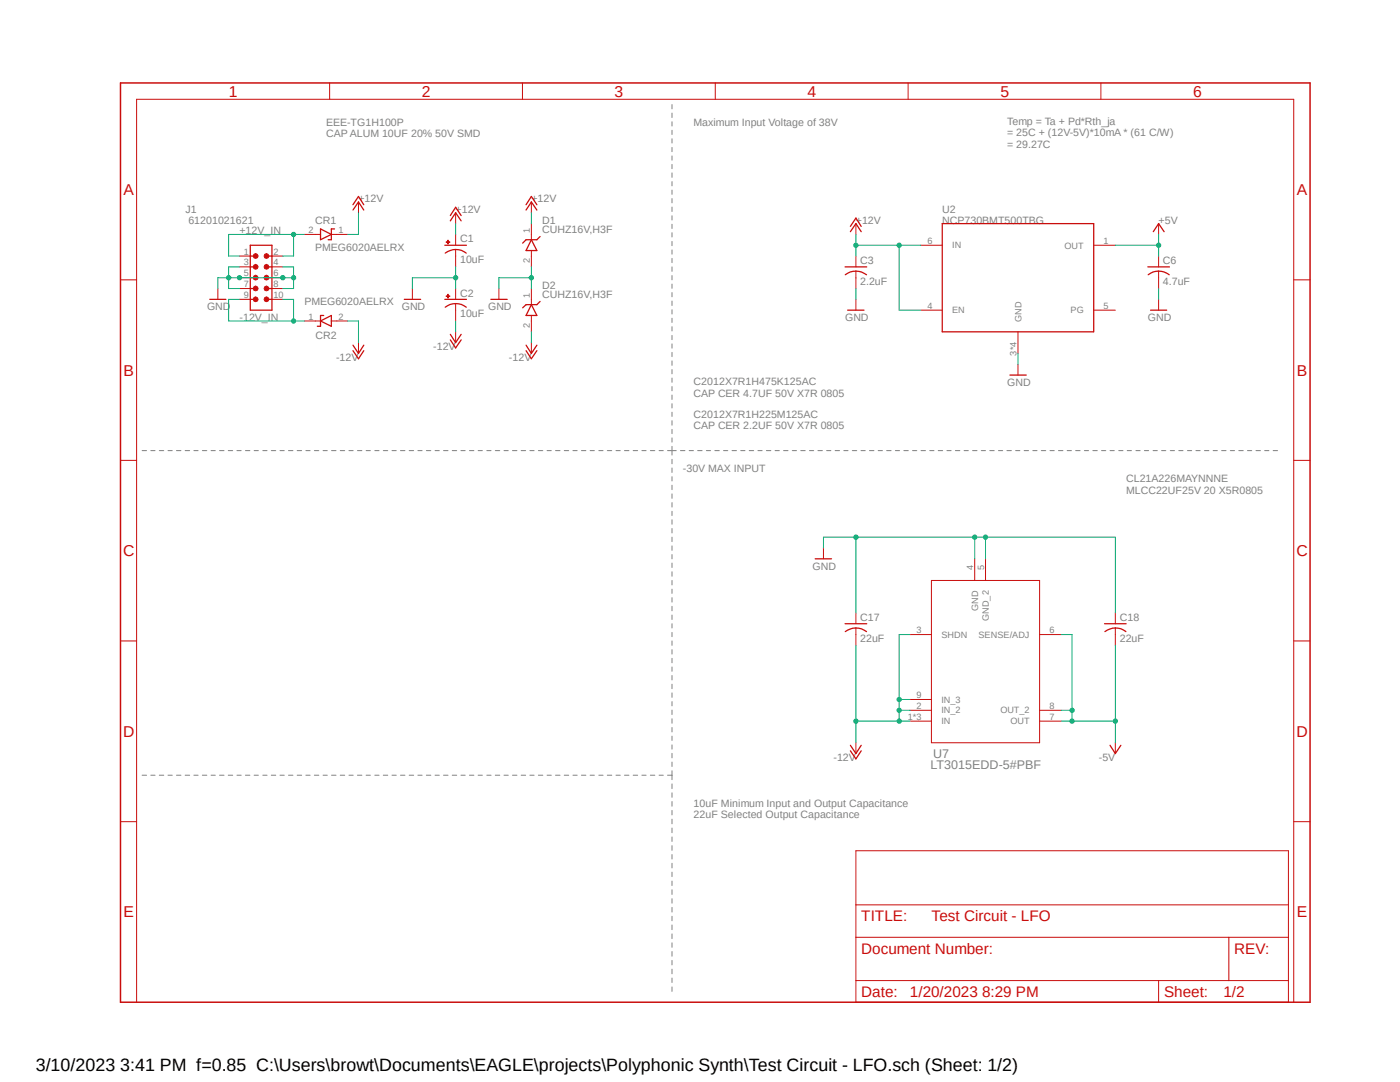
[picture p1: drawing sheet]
<svg xmlns="http://www.w3.org/2000/svg" width="279mm" height="216mm" viewBox="0 0 279 216" stroke-linecap="round" stroke-linejoin="round" font-family="sans-serif">
<path d="M23.6 16.3l238.1 184.2M261.7 16.3l-238.1 184.2" fill="none" stroke="#fff" stroke-width=".2"/>
<g fill="none" stroke="#808080" stroke-width=".2">
<path d="M134.1 20.9v.8M134.1 22.6v.9M134.1 24.3v.8M134.1 26v.8M134.1 27.7v.8M134.1 29.4v.9M134.1 31.1v.9M134.1 32.8v.9M134.1 34.5v.9M134.1 36.2v.9M134.1 37.9v.9M134.1 39.6v.9"/>
<path d="M134.1 41.3v.9M134.1 43.1v.8M134.1 44.7v.9M134.1 46.4v.9M134.1 48.2v.8M134.1 49.9v.8M134.1 51.6v.8M134.1 53.3v.8M134.1 55v.8M134.1 56.7v.8M134.1 58.4v.8M134.1 60.1v.9"/>
<path d="M134.1 61.8v.9M134.1 63.5v.8M134.1 65.2v.8M134.1 66.9v.9M134.1 68.6v.9M134.1 70.3v.9M134.1 72v.9M134.1 73.7v.9M134.1 75.4v.9M134.1 77.1v.9M134.1 78.8v.9M28.4 89.9h.9"/>
<path d="M30.1 89.9h.8M31.8 89.9h.9M33.5 89.9h.9M35.2 89.9h.9M37 89.9h.8M38.7 89.9h.8M40.4 89.9h.9M42.1 89.9h.9M43.8 89.9h.9M45.6 89.9h.8M47.3 89.9h.8M49 89.9h.9"/>
<path d="M50.7 89.9h.9M52.5 89.9h.8M54.1 89.9h.9M55.9 89.9h.8M57.6 89.9h.9M59.3 89.9h.9M61 89.9h.9M62.7 89.9h.9M64.5 89.9h.8M66.2 89.9h.9M67.9 89.9h.9M69.6 89.9h.9"/>
<path d="M71.3 89.9h.9M73.1 89.9h.8M74.8 89.9h.8M76.5 89.9h.9M78.2 89.9h.9M79.9 89.9h.9M81.7 89.9h.8M83.4 89.9h.8M85.1 89.9h.9M86.8 89.9h.9M88.5 89.9h.9M90.3 89.9h.8"/>
<path d="M92 89.9h.8M93.7 89.9h.9M95.4 89.9h.9M97.2 89.9h.8M98.8 89.9h.9M100.6 89.9h.8M102.3 89.9h.9M104 89.9h.9M105.7 89.9h.9M107.4 89.9h.9M109.2 89.9h.8M110.9 89.9h.9"/>
<path d="M112.6 89.9h.9M114.3 89.9h.9M116 89.9h.9M117.8 89.9h.8M119.5 89.9h.9M121.2 89.9h.9M122.9 89.9h.9M124.6 89.9h.9M126.4 89.9h.9M128.1 89.9h.8M129.8 89.9h.9M131.5 89.9h.9"/>
<path d="M133.2 89.9h1.8M134.1 80.6v.8M134.1 82.3v.8M134.1 83.9v.9M134.1 85.7v.8M134.1 87.4v.8M134.1 89.1v1.7M134.1 91.7v.8M134.1 93.4v.9M134.1 95.1v.9M134.1 96.8v.9M134.1 98.6v.8"/>
<path d="M135.8 89.9h.9M137.5 89.9h.9M139.2 89.9h.9M141 89.9h.8M142.7 89.9h.9M144.4 89.9h.8M146.1 89.9h.9M147.8 89.9h.9M149.5 89.9h.9M151.3 89.9h.8M153 89.9h.8M154.7 89.9h.8"/>
<path d="M156.4 89.9h.9M158.1 89.9h.9M159.8 89.9h.9M161.5 89.9h.9M163.2 89.9h.9M165 89.9h.8M166.7 89.9h.9M168.4 89.9h.8M170.1 89.9h.9M171.8 89.9h.9M173.5 89.9h.9M175.3 89.9h.8"/>
<path d="M177 89.9h.8M178.7 89.9h.8M180.4 89.9h.9M182.1 89.9h.9M183.8 89.9h.9M185.5 89.9h.9M187.2 89.9h.9M189 89.9h.8M190.7 89.9h.9M192.4 89.9h.9M194.1 89.9h.9M195.8 89.9h.9"/>
<path d="M197.5 89.9h.9M199.3 89.9h.8M201 89.9h.8M202.7 89.9h.8M204.4 89.9h.9M206.1 89.9h.9M207.8 89.9h.9M209.5 89.9h.9M211.2 89.9h.9M213 89.9h.8M214.7 89.9h.9M216.4 89.9h.9"/>
<path d="M218.1 89.9h.9M219.8 89.9h.9M221.5 89.9h.9M223.3 89.9h.8M225 89.9h.8M226.7 89.9h.8M228.4 89.9h.8M230.1 89.9h.9M231.8 89.9h.9M233.6 89.9h.8M235.2 89.9h.9M237 89.9h.8"/>
<path d="M238.7 89.9h.8M240.4 89.9h.9M242.1 89.9h.9M243.8 89.9h.9M245.5 89.9h.9M247.2 89.9h.9M249 89.9h.8M250.7 89.9h.8M252.4 89.9h.8M254.1 89.9h.9M134.1 100.3v.9M134.1 102v.9"/>
<path d="M134.1 103.7v.9M134.1 105.5v.8M134.1 107.2v.9M134.1 108.9v.9M134.1 110.7v.8M134.1 112.4v.8M134.1 114.1v.9M134.1 115.8v.9M134.1 117.6v.8M134.1 119.3v.8M134.1 121v.9M134.1 122.7v.9"/>
<path d="M134.1 124.5v.8M134.1 126.2v.8M134.1 127.9v.9M134.1 129.6v.9M134.1 131.4v.8M134.1 133.1v.8M134.1 134.8v.9M134.1 136.5v.9M134.1 138.3v.8M134.1 140v.8M28.4 154.7h.9M30.1 154.7h.8"/>
<path d="M31.8 154.7h.9M33.5 154.7h.9M35.2 154.7h.9M37 154.7h.8M38.7 154.7h.8M40.4 154.7h.9M42.1 154.7h.9M43.8 154.7h.9M45.6 154.7h.8M47.3 154.7h.8M49 154.7h.9M50.7 154.7h.9"/>
<path d="M52.5 154.7h.8M54.1 154.7h.9M55.9 154.7h.8M57.6 154.7h.9M59.3 154.7h.9M61 154.7h.9M62.7 154.7h.9M64.5 154.7h.8M66.2 154.7h.9M67.9 154.7h.9M69.6 154.7h.9M71.3 154.7h.9"/>
<path d="M73.1 154.7h.8M74.8 154.7h.8M76.5 154.7h.9M78.2 154.7h.9M79.9 154.7h.9M81.7 154.7h.8M83.4 154.7h.8M85.1 154.7h.9M86.8 154.7h.9M88.5 154.7h.9M90.3 154.7h.8M92 154.7h.8"/>
<path d="M93.7 154.7h.9M95.4 154.7h.9M97.2 154.7h.8M98.8 154.7h.9M100.6 154.7h.8M102.3 154.7h.9M104 154.7h.9M105.7 154.7h.9M107.4 154.7h.9M109.2 154.7h.8M110.9 154.7h.9M112.6 154.7h.9"/>
<path d="M114.3 154.7h.9M116 154.7h.9M117.8 154.7h.8M119.5 154.7h.9M121.2 154.7h.9M122.9 154.7h.9M124.6 154.7h.9M126.4 154.7h.9M128.1 154.7h.8M129.8 154.7h.9M131.5 154.7h.9M133.2 154.7h.9"/>
<path d="M134.1 141.7v.9M134.1 143.4v.9M134.1 145.2v.8M134.1 146.9v.8M134.1 148.6v.9M134.1 150.3v.9M134.1 152.1v.9M134.1 153.8v1.8M134.1 156.4v1M134.1 158.2v.9M134.1 159.9v1M134.1 161.7v.9"/>
<path d="M134.1 163.4v1M134.1 165.2v1M134.1 167v.9M134.1 168.7v1M134.1 170.5v.9M134.1 172.3v.9M134.1 174v.9M134.1 175.8v.9M134.1 177.5v1M134.1 179.3v.9M134.1 181.1v.9M134.1 182.8v.9"/>
<path d="M134.1 184.6v.9M134.1 186.4v.9M134.1 188.1v.9M134.1 189.9v.9M134.1 191.6v.9M134.1 193.4v.9M134.1 195.2v.8M134.1 196.9v.9"/>
</g>
<path d="M41.9 59.7h3.2M70.4 41.9l1.1-1.6 1.1 1.6M70.4 40.9l1.1-1.7 1.1 1.7M88.8 48.9h4.3M88.9 50.5a3.4 3.4 0 0 1 4.1 0M70.4 68.9l1.1 1.6 1.1-1.6M70.4 70l1.1 1.6 1.1-1.6" fill="none" stroke="#c90d0c" stroke-width=".25"/>
<path d="M43.5 57.6v2.1M71.5 40.3v2.2M90.9 49.8v1.3M71.5 68.4v2.1" fill="none" stroke="#c90d0c" stroke-width=".2"/>
<path d="M89 48.3h.8z" fill-rule="evenodd" fill="#c90d0c"/>
<path d="M89 48.3h.8z" fill="none" stroke="#c90d0c" stroke-width=".2"/>
<path d="M89.4 47.9l.1 .8z" fill-rule="evenodd" fill="#c90d0c"/>
<path d="M89.4 47.9l.1 .8zM90.9 46.8v2.1M90.9 51.1v2.2M90.9 60.6v1.3" fill="none" stroke="#c90d0c" stroke-width=".2"/>
<path d="M88.8 59.7h4.3M88.9 61.3a3.4 3.4 0 0 1 4.1 0" fill="none" stroke="#c90d0c" stroke-width=".25"/>
<path d="M89 59.1h.8z" fill-rule="evenodd" fill="#c90d0c"/>
<path d="M89 59.1h.8z" fill="none" stroke="#c90d0c" stroke-width=".2"/>
<path d="M89.4 58.7l.1 .8z" fill-rule="evenodd" fill="#c90d0c"/>
<g fill="none" stroke="#c90d0c" stroke-width=".2">
<path d="M65.8 16.6v3.2M104.3 16.6v3.2M142.7 16.6v3.2M181.2 16.6v3.2M219.7 16.6v3.2M24 55.8h3.3M47.8 51.1h2.2M47.8 53.3h2.2M47.8 55.4h2.2M47.8 57.6h2.2M47.8 59.7h2.2M54.3 51.1h2.1"/>
<path d="M54.3 53.3h2.1M54.3 55.4h2.1M54.3 57.6h2.1M54.3 59.7h2.1M82.3 57.6v2.1M89.4 58.7l.1 .8zM90.9 42.5v2.1M90.9 57.6v2.1M106 44.6v3.2M106 50v3.3M106 57.6v3.2M258.2 55.8h3.3"/>
<path d="M90.9 61.9v2.2M90.9 66.2v2.2M106 62.9v3.3M24 91.9h3.3M258.2 91.9h3.3M24 127.9h3.3M258.2 127.9h3.3M24 164h3.3M170.8 169.8h86.3v30.2h-86.3zM258.2 164h3.3M27.3 200v-180.2h230.9v180.2M170.8 187h86.3"/>
<path d="M170.8 195.7h86.3M170.8 180.6h86.3M231.2 195.7v4.3M245.2 187v8.7"/>
</g>
<g fill="none" stroke="#c90d0c" stroke-width=".25">
<path d="M50 59.7h1M50 48.9h4.3v13h-4.3zM50 51.1h1M50 53.3h1M50 55.4h1M50 57.6h1M53.2 59.7h1.1M53.2 51.1h1.1M53.2 53.3h1.1M53.2 55.4h1.1M53.2 57.6h1.1M80.7 59.7h3.2"/>
<path d="M89.9 44.1l1-1.6 1.1 1.6M89.9 43l1-1.6 1.1 1.6M106 47.8l1.1 2.2h-2.1zM107.8 47.2l-.7 .6h-2.1l-.7 .7M89.9 66.7l1 1.7 1.1-1.7M89.9 67.8l1 1.6 1.1-1.6M106 60.8l1.1 2.1h-2.1zM107.8 60.2l-.7 .6h-2.1l-.7 .6"/>
</g>
<path d="M24 16.6h237.5v183.4h-237.5z" fill="none" stroke="#c90d0c" stroke-width=".3"/>
<circle cx="51" cy="51.1" r=".48" fill="#c90d0c"/>
<circle cx="51" cy="51.1" r=".48" fill="none" stroke="#c90d0c" stroke-width=".2"/>
<circle cx="53.2" cy="51.1" r=".48" fill="#c90d0c"/>
<circle cx="53.2" cy="51.1" r=".48" fill="none" stroke="#c90d0c" stroke-width=".2"/>
<circle cx="51" cy="53.2" r=".48" fill="#c90d0c"/>
<circle cx="51" cy="53.2" r=".48" fill="none" stroke="#c90d0c" stroke-width=".2"/>
<circle cx="53.2" cy="53.2" r=".48" fill="#c90d0c"/>
<circle cx="53.2" cy="53.2" r=".48" fill="none" stroke="#c90d0c" stroke-width=".2"/>
<circle cx="51" cy="55.4" r=".48" fill="#c90d0c"/>
<circle cx="51" cy="55.4" r=".48" fill="none" stroke="#c90d0c" stroke-width=".2"/>
<circle cx="53.2" cy="55.4" r=".48" fill="#c90d0c"/>
<circle cx="53.2" cy="55.4" r=".48" fill="none" stroke="#c90d0c" stroke-width=".2"/>
<circle cx="51" cy="57.5" r=".48" fill="#c90d0c"/>
<circle cx="51" cy="57.5" r=".48" fill="none" stroke="#c90d0c" stroke-width=".2"/>
<circle cx="53.2" cy="57.5" r=".48" fill="#c90d0c"/>
<circle cx="53.2" cy="57.5" r=".48" fill="none" stroke="#c90d0c" stroke-width=".2"/>
<circle cx="51" cy="59.7" r=".48" fill="#c90d0c"/>
<circle cx="51" cy="59.7" r=".48" fill="none" stroke="#c90d0c" stroke-width=".2"/>
<circle cx="53.2" cy="59.7" r=".48" fill="#c90d0c"/>
<g fill="none" stroke="#c90d0c" stroke-width=".2">
<path d="M60.7 46.8h3.3M66.1 46.8h3.3M99.6 57.6v2.1M106 40.3v2.2M170.8 44.6v2.2M170.8 51.1v2.2M170.8 54.1v3.5M170.8 59.7v2.2M183.8 48.9h4.2M218.3 48.9h4.3M231.2 44.6v2.2M231.2 51.1v2.2"/>
<path d="M231.2 54.1v3.5M231.2 59.7v2.2M60.7 64.1h3.3M66.1 64.1h3.3M106 68.4v2.1M183.8 61.9h4.2M203.2 66.2v4.3M203.2 72.7v2.1M218.3 61.9h4.3M164.3 109.3v2.2M185.9 115.8h21.6v32.4h-21.6zM194.5 111.5v4.3"/>
<path d="M196.7 111.5v4.3M170.8 122.3v2.2M170.8 125.3v3.5M181.6 139.6h4.3M181.6 126.6h4.3M207.5 126.6h4.3M222.6 122.3v2.2M222.6 125.3v3.5M170.8 148.2v2.2M181.6 141.7h4.3M181.6 143.9h4.3M207.5 141.7h4.3"/>
<path d="M207.5 143.9h4.3M222.6 148.2v2.2"/>
<circle cx="53.2" cy="59.7" r=".48"/>
</g>
<g fill="none" stroke="#c90d0c" stroke-width=".25">
<path d="M64 45.7l2.1 1.1-2.1 1zM66.8 45.7h-.7v2.1h-.6M98 59.7h3.2M105 41.9l1-1.6 1.1 1.6M105 40.9l1-1.7 1.1 1.7M168.7 53.3h4.3M168.7 54.8a3.5 3.5 0 0 1 4.2 0M169.7 46.2l1.1-1.6 1.1 1.6M169.7 45.2l1.1-1.7 1.1 1.7M188 44.6h30.3v21.6h-30.3zM229.1 53.3h4.3M229.2 54.8a3.4 3.4 0 0 1 4.1 0"/>
<path d="M230.2 46.2l1-1.6 1.1 1.6M64 64.1l2.1-1.2v2.2zM64.6 62.9h-.6v2.2h-.7M105 68.9l1 1.6 1.1-1.6M105 70l1 1.6 1.1-1.6M169.2 61.9h3.2M201.5 74.8h3.3M229.6 61.9h3.2M162.7 111.5h3.2M168.7 124.5h4.3M168.7 126a3.5 3.5 0 0 1 4.2 0M220.4 124.5h4.3"/>
<path d="M220.5 126a3.4 3.4 0 0 1 4.2 0M169.7 148.7l1.1 1.7 1.1-1.7M169.7 149.8l1.1 1.6 1.1-1.6M221.5 148.7l1.1 1.7 1.1-1.7"/>
</g>
<path d="M47.8 53.3h-2.2v4.3h2.2" fill="none" stroke="#0dab76" stroke-width=".2"/>
<circle cx="45.6" cy="55.4" r=".43" fill="#0dab76"/>
<g fill="none" stroke="#0dab76" stroke-width=".2">
<path d="M56.4 53.3h2.2v4.3h-2.2"/>
<circle cx="45.6" cy="55.4" r=".43"/>
</g>
<circle cx="58.6" cy="55.4" r=".43" fill="#0dab76"/>
<g fill="none" stroke="#0dab76" stroke-width=".2">
<path d="M58.6 55.4h-15.1v2.2"/>
<circle cx="58.6" cy="55.4" r=".43"/>
</g>
<circle cx="47.8" cy="55.4" r=".43" fill="#0dab76"/>
<circle cx="47.8" cy="55.4" r=".43" fill="none" stroke="#0dab76" stroke-width=".2"/>
<circle cx="56.4" cy="55.4" r=".43" fill="#0dab76"/>
<g fill="none" stroke="#0dab76" stroke-width=".2">
<path d="M90.9 53.3v4.3M90.9 55.4h-8.6v2.2"/>
<circle cx="56.4" cy="55.4" r=".43"/>
</g>
<circle cx="90.9" cy="55.4" r=".43" fill="#0dab76"/>
<g fill="none" stroke="#0dab76" stroke-width=".2">
<path d="M99.6 55.4h6.4M106 53.3v4.3"/>
<circle cx="90.9" cy="55.4" r=".43"/>
</g>
<circle cx="106" cy="55.4" r=".43" fill="#0dab76"/>
<g fill="none" stroke="#0dab76" stroke-width=".2">
<path d="M99.6 55.4v2.2M170.8 57.6v2.1M231.2 57.6v2.1M203.2 70.5v2.2M164.3 109.3v-2.1h32.4v4.3M194.5 107.2v4.3"/>
<circle cx="106" cy="55.4" r=".43"/>
</g>
<circle cx="194.5" cy="107.2" r=".43" fill="#0dab76"/>
<g fill="none" stroke="#0dab76" stroke-width=".2">
<path d="M170.8 107.2v15.1"/>
<circle cx="194.5" cy="107.2" r=".43"/>
</g>
<circle cx="170.8" cy="107.2" r=".43" fill="#0dab76"/>
<g fill="none" stroke="#0dab76" stroke-width=".2">
<path d="M196.7 107.2h25.9"/>
<circle cx="170.8" cy="107.2" r=".43"/>
</g>
<circle cx="196.7" cy="107.2" r=".43" fill="#0dab76"/>
<g fill="none" stroke="#0dab76" stroke-width=".2">
<path d="M90.9 44.6v2.2M106 42.5v2.1M170.8 46.8v4.3M170.8 48.9h13M222.6 107.2v15.1"/>
<circle cx="196.7" cy="107.2" r=".43"/>
</g>
<circle cx="170.8" cy="48.9" r=".43" fill="#0dab76"/>
<g fill="none" stroke="#0dab76" stroke-width=".2">
<path d="M179.5 48.9v13"/>
<circle cx="170.8" cy="48.9" r=".43"/>
</g>
<circle cx="179.4" cy="48.9" r=".43" fill="#0dab76"/>
<g fill="none" stroke="#0dab76" stroke-width=".2">
<path d="M71.5 42.5v4.3h-2.1M222.6 48.9h8.6M231.2 46.8v4.3M179.5 61.9h4.3"/>
<circle cx="179.4" cy="48.9" r=".43"/>
</g>
<circle cx="231.2" cy="48.9" r=".43" fill="#0dab76"/>
<g fill="none" stroke="#0dab76" stroke-width=".2">
<path d="M69.4 64.1h2.1v4.3M90.9 64.1v2.1M106 66.2v2.2M170.8 128.8v19.4M179.5 143.9h2.1"/>
<circle cx="231.2" cy="48.9" r=".43"/>
</g>
<circle cx="170.8" cy="143.9" r=".43" fill="#0dab76"/>
<g fill="none" stroke="#0dab76" stroke-width=".2">
<path d="M181.6 141.7h-2.1v2.2h-8.7"/>
<circle cx="170.8" cy="143.9" r=".43"/>
</g>
<circle cx="179.4" cy="143.9" r=".43" fill="#0dab76"/>
<g fill="none" stroke="#0dab76" stroke-width=".2">
<path d="M181.6 139.6h-2.1v2.1"/>
<circle cx="179.4" cy="143.9" r=".43"/>
</g>
<circle cx="179.4" cy="141.7" r=".43" fill="#0dab76"/>
<g fill="none" stroke="#0dab76" stroke-width=".2">
<path d="M181.6 126.6h-2.1v13"/>
<circle cx="179.4" cy="141.7" r=".43"/>
</g>
<circle cx="179.4" cy="139.6" r=".43" fill="#0dab76"/>
<g fill="none" stroke="#0dab76" stroke-width=".2">
<path d="M211.8 141.7h2.2v2.2M211.8 143.9h10.8"/>
<circle cx="179.4" cy="139.6" r=".43"/>
</g>
<circle cx="213.9" cy="143.9" r=".43" fill="#0dab76"/>
<g fill="none" stroke="#0dab76" stroke-width=".2">
<path d="M222.6 128.8v19.4"/>
<circle cx="213.9" cy="143.9" r=".43"/>
</g>
<circle cx="222.6" cy="143.9" r=".43" fill="#0dab76"/>
<g fill="none" stroke="#0dab76" stroke-width=".2">
<path d="M211.8 126.6h2.2v15.1"/>
<circle cx="222.6" cy="143.9" r=".43"/>
</g>
<circle cx="213.9" cy="141.7" r=".43" fill="#0dab76"/>
<g fill="none" stroke="#0dab76" stroke-width=".2">
<path d="M47.8 59.7h-2.2v4.4h15.1M56.4 59.7h2.2v4.4"/>
<circle cx="213.9" cy="141.7" r=".43"/>
</g>
<circle cx="58.6" cy="64.1" r=".43" fill="#0dab76"/>
<g fill="none" stroke="#0dab76" stroke-width=".2">
<path d="M58.6 46.8v4.3h-2.2M60.7 46.8h-15.1v4.3h2.2"/>
<circle cx="58.6" cy="64.1" r=".43"/>
</g>
<circle cx="58.6" cy="46.8" r=".43" fill="#0dab76"/>
<circle cx="58.6" cy="46.8" r=".43" fill="none" stroke="#0dab76" stroke-width=".2"/>
<text font-size="3.6" x="7.2" y="213.7">3/10/2023 3:41 PM f=0.85 C:\Users\browt\Documents\EAGLE\projects\Polyphonic Synth\Test Circuit - LFO.sch (Sheet: 1/2)</text>
<g font-size="3.1" fill="#c90d0c">
<text x="45.7" y="19.3">1</text>
<text x="84.2" y="19.3">2</text>
<text x="122.6" y="19.3">3</text>
<text x="161.1" y="19.3">4</text>
<text x="199.6" y="19.3">5</text>
<text x="238.1" y="19.3">6</text>
<text x="24.6" y="38.9">A</text>
<text x="258.8" y="38.9">A</text>
<text x="24.6" y="75">B</text>
<text x="258.8" y="75">B</text>
<text x="24.6" y="111">C</text>
<text x="258.7" y="111">C</text>
<text x="24.6" y="147">D</text>
<text x="258.7" y="147">D</text>
<text x="24.6" y="183.1">E</text>
<text x="258.8" y="183.1">E</text>
</g>
<g font-size="3" fill="#c90d0c">
<text x="171.9" y="183.8">TITLE:</text>
<text x="185.9" y="183.8">Test Circuit - LFO</text>
<text x="171.9" y="190.3">Document Number:</text>
<text x="246.3" y="190.3">REV:</text>
<text x="171.9" y="198.9">Date:</text>
<text x="181.6" y="198.9">1/20/2023 8:29 PM</text>
<text x="232.3" y="198.9">Sheet:</text>
<text x="244.2" y="198.9">1/2</text>
</g>
<g font-size="2.5" fill="#808080">
<text x="185.7" y="153.4">LT3015EDD-5#PBF</text>
<text x="186.2" y="151.3">U7</text>
</g>
<g font-size="2.1" fill="#808080">
<text x="65.1" y="25.1">EEE-TG1H100P</text>
<text x="65.1" y="27.3">CAP ALUM 10UF 20% 50V SMD</text>
<text x="138.4" y="25.2">Maximum Input Voltage of 38V</text>
<text x="201" y="24.9">Temp = Ta + Pd*Rth_ja</text>
<text x="201" y="27.2">= 25C + (12V-5V)*10mA * (61 C/W)</text>
<text x="201" y="29.5">= 29.27C</text>
<text x="71.5" y="40.3">+12V</text>
<text x="106" y="40.3">+12V</text>
<text x="37" y="42.5">J1</text>
<text x="37.6" y="44.6">61201021621</text>
<text x="47.8" y="46.8">+12V_IN</text>
<text x="62.9" y="44.6">CR1</text>
<text x="90.9" y="42.5">+12V</text>
<text x="108.2" y="46.6">CUHZ16V,H3F</text>
<text x="108.2" y="44.6">D1</text>
<text x="170.8" y="44.6">+12V</text>
<text x="188" y="44.6">NCP730BMT500TBG</text>
<text x="188" y="42.5">U2</text>
<text x="231.2" y="44.6">+5V</text>
<text x="62.9" y="50">PMEG6020AELRX</text>
<text x="91.8" y="52.5">10uF</text>
<text x="91.8" y="48.4">C1</text>
<text x="171.7" y="52.7">C3</text>
<text x="232.1" y="52.7">C6</text>
<text x="91.8" y="59.2">C2</text>
<text x="108.2" y="59.5">CUHZ16V,H3F</text>
<text x="108.2" y="57.6">D2</text>
<text x="171.7" y="56.8">2.2uF</text>
<text x="232.1" y="56.8">4.7uF</text>
<text x="41.3" y="61.9">GND</text>
<text x="47.8" y="64">-12V_IN</text>
<text x="60.7" y="60.8">PMEG6020AELRX</text>
<text x="80.2" y="61.9">GND</text>
<text x="91.8" y="63.3">10uF</text>
<text x="97.4" y="61.9">GND</text>
<text x="168.7" y="64">GND</text>
<text x="229.1" y="64">GND</text>
<text x="63" y="67.7">CR2</text>
<text x="86.4" y="69.9">-12V</text>
<text x="67.1" y="72.1">-12V</text>
<text x="101.6" y="72.1">-12V</text>
<text x="138.4" y="76.8">C2012X7R1H475K125AC</text>
<text x="201" y="77">GND</text>
<text x="138.4" y="79.1">CAP CER 4.7UF 50V X7R 0805</text>
<text x="138.4" y="83.3">C2012X7R1H225M125AC</text>
<text x="138.4" y="85.6">CAP CER 2.2UF 50V X7R 0805</text>
<text x="136.3" y="94.2">-30V MAX INPUT</text>
<text x="224.7" y="96.3">CL21A226MAYNNNE</text>
<text x="224.7" y="98.6">MLCC22UF25V 20 X5R0805</text>
<text x="162.2" y="113.7">GND</text>
<text x="171.7" y="123.9">C17</text>
<text x="223.5" y="123.9">C18</text>
<text x="171.7" y="128">22uF</text>
<text x="223.5" y="128">22uF</text>
<text x="166.3" y="151.9">-12V</text>
<text x="219.3" y="151.9">-5V</text>
<text x="138.4" y="161">10uF Minimum Input and Output Capacitance</text>
<text x="138.4" y="163.3">22uF Selected Output Capacitance</text>
</g>
<g font-size="1.8" fill="#808080">
<text x="61.6" y="46.5">2</text>
<text x="67.5" y="46.5">1</text>
<text x="105.7" y="46.5" transform="rotate(-90 105.7 46.5)">1</text>
<text x="48.6" y="50.8">1</text>
<text x="48.6" y="53">3</text>
<text x="54.6" y="50.8">2</text>
<text x="54.6" y="53">4</text>
<text x="105.7" y="52.4" transform="rotate(-90 105.7 52.4)">2</text>
<text x="185.1" y="48.6">6</text>
<text x="190" y="49.6">IN</text>
<text x="212.5" y="49.6">OUT</text>
<text x="220.3" y="48.6">1</text>
<text x="48.6" y="55.1">5</text>
<text x="48.6" y="57.3">7</text>
<text x="48.6" y="59.4">9</text>
<text x="54.6" y="55.1">6</text>
<text x="54.6" y="57.3">8</text>
<text x="54.6" y="59.4">10</text>
<text x="105.7" y="59.4" transform="rotate(-90 105.7 59.4)">1</text>
<text x="61.6" y="63.8">1</text>
<text x="67.5" y="63.8">2</text>
<text x="105.7" y="65.4" transform="rotate(-90 105.7 65.4)">2</text>
<text x="185.1" y="61.6">4</text>
<text x="190" y="62.5">EN</text>
<text x="203.8" y="64.2" transform="rotate(-90 203.8 64.2)">GND</text>
<text x="213.7" y="62.5">PG</text>
<text x="220.3" y="61.6">5</text>
<text x="202.9" y="70.9" transform="rotate(-90 202.9 70.9)">3*4</text>
<text x="194.2" y="113.8" transform="rotate(-90 194.2 113.8)">4</text>
<text x="196.4" y="113.8" transform="rotate(-90 196.4 113.8)">5</text>
<text x="195.2" y="121.8" transform="rotate(-90 195.2 121.8)">GND</text>
<text x="197.4" y="123.9" transform="rotate(-90 197.4 123.9)">GND_2</text>
<text x="182.9" y="126.3">3</text>
<text x="187.9" y="127.3">SHDN</text>
<text x="195.3" y="127.3">SENSE/ADJ</text>
<text x="209.5" y="126.3">6</text>
<text x="181.2" y="143.6">1*3</text>
<text x="182.9" y="141.4">2</text>
<text x="182.9" y="139.3">9</text>
<text x="187.9" y="142.4">IN_2</text>
<text x="187.9" y="140.2">IN_3</text>
<text x="199.6" y="142.4">OUT_2</text>
<text x="209.5" y="141.4">8</text>
<text x="209.5" y="143.6">7</text>
<text x="187.9" y="144.5">IN</text>
<text x="201.7" y="144.5">OUT</text>
</g>
</svg>
